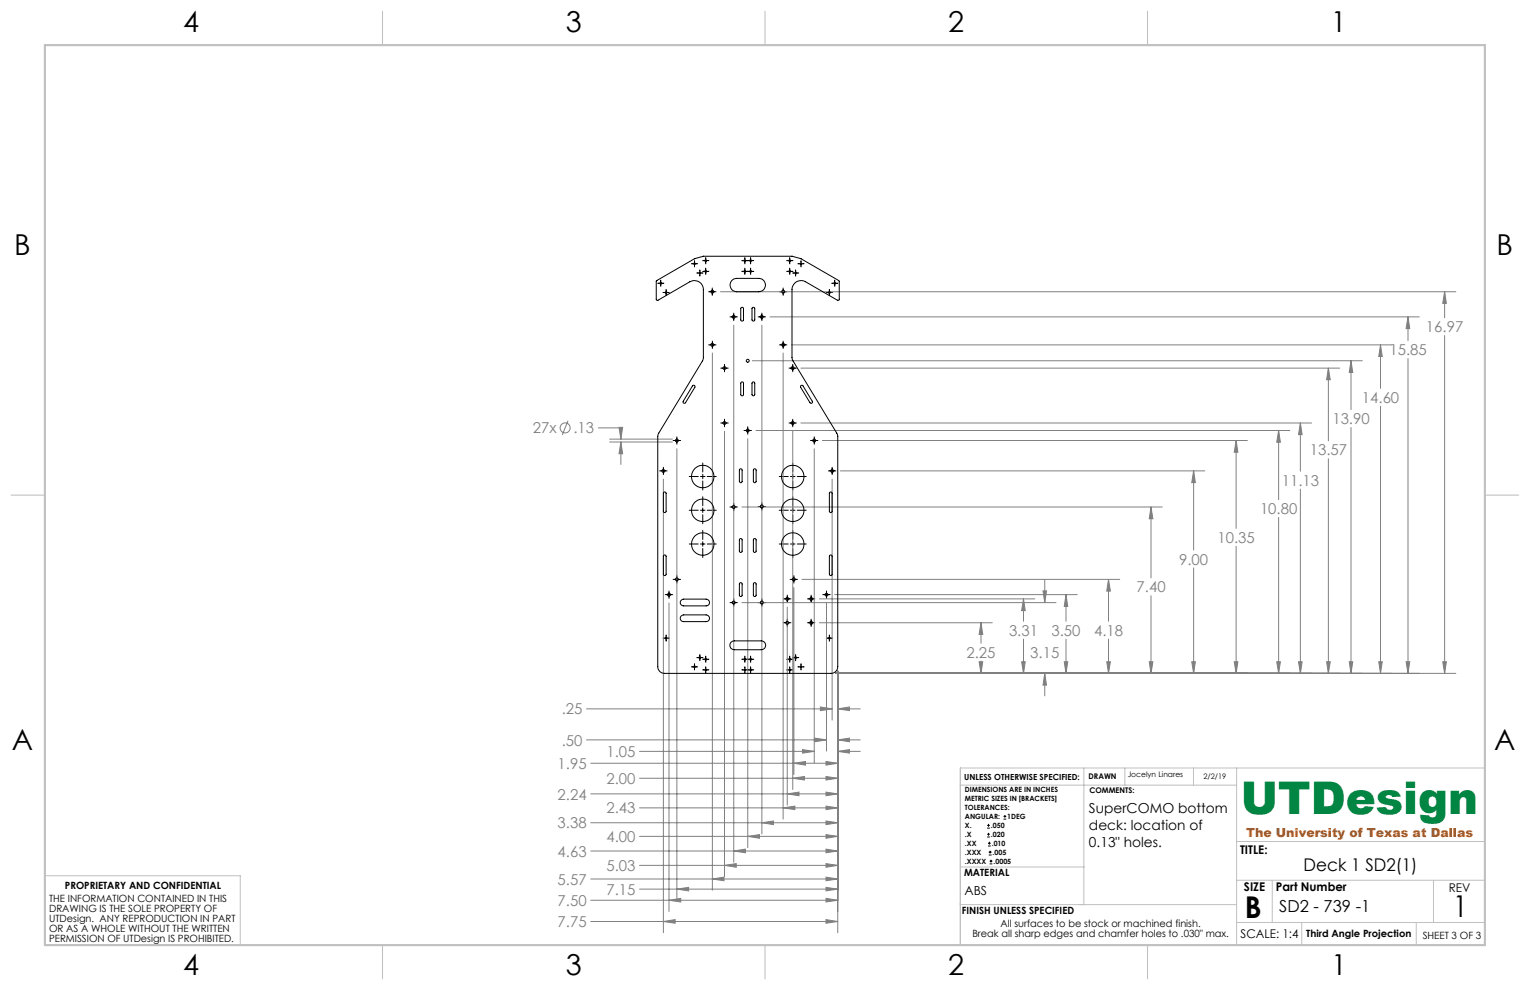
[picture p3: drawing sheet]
<svg xmlns="http://www.w3.org/2000/svg" width="432mm" height="279mm" viewBox="0 0 432 279" stroke-linecap="round" stroke-linejoin="round" font-family="sans-serif">
<g fill="none" stroke="#808080" stroke-width=".28">
<path d="M201 99.6v151.6M203.3 82.3h207.6M207.1 91.8v151.5M215 91.8v143.6M217.3 89.4h183.2M221 99.6v131.6M223.3 97.3h169.5M389.6 97.3l.5 3.3h-1zM389.6 97.3v12.3M397.4 89.4l.5 3.3h-1.1zM397.4 89.4v6.7M407.7 82.3l.5 3.3h-1z"/>
<path d="M407.7 82.3v7.4M407.7 94.7v95.3M160.3 118.7l-1.6 4.1M212.3 101.8h172.2M226 119.4h144.2M226 103.9h152.1M367 119.4l.5 3.3h-1zM367 119.4v13.6M374.9 103.9l.5 3.3h-1zM374.9 103.9v20.5M381.3 101.8l.5 3.3h-1zM381.3 101.8v13.8"/>
<path d="M389.6 114.7v75.3M397.4 101.2v88.8M168.9 120.8h6.3v3.1M172 123.9h17.8M172 124.7h17.8M174.7 120.6h1l-.5 3.3zM175.2 124.7l.5 3.4h-1zM175.2 124.7v6.4M187.2 135.2v128M191 126.6v127.5M204.5 121.7v125.7M211 123.8v115.4"/>
<path d="M213.4 121.5h150.6M223.7 121.7v101.1M229.8 126.6v88.6M232.1 124.3h119.9M234.8 135.2v68M237.2 132.9h102.8M336.9 132.9l.5 3.3h-1.1zM336.9 132.9v22.3M348.9 124.3l.5 3.3h-1.1zM348.9 124.3v24.8M360.9 121.5l.5 3.3h-1.1zM360.9 121.5v19.5"/>
<path d="M367 138v52M374.9 129.5v60.5M381.3 120.6v69.4M209.4 143.1h118.6M324.8 143.1l.6 3.3h-1.1zM324.8 143.1v20M348.9 154.2v35.8M360.9 146v44M188.8 170.1v87.1M209.4 170.1h88.6M222.2 171.3v55.9M224 165.8v52.8"/>
<path d="M226.3 163.5h89.7M231.2 175.8h48.8M231.2 169h60.8M233.3 170.1v41.9M235.6 167.8h68.4M276.9 175.8l.5 3.3h-1.1zM276.9 175.8v5.7M288.9 169l.4 3.3h-1zM288.9 169v6.3M294.4 166.8h.9l-.4 3.3zM294.9 163.7v6.4M300.8 167.8l.5 3.3h-.9z"/>
<path d="M300.8 167.8v7.5M312.8 163.5l.6 3.3h-1.1zM312.8 163.5v11.8M324.8 168.1v21.9M336.9 160.3v29.7M231.5 199.5l3.3 .6-3.3 .5zM235.8 190h175.1M236.4 189.4v73.8M276.3 186.8h1.1l-.5 3.2zM276.9 186.6v3.4M288.3 186.8h1l-.4 3.2zM288.9 180.4v9.6"/>
<path d="M294.9 190l.4 3.4h-.9zM294.9 190v6.4M300.4 186.8h.9l-.5 3.2zM300.8 180.4v9.6M312.3 186.8h1.1l-.6 3.2zM312.8 180.4v9.6M324.3 186.8h1.1l-.6 3.2zM336.3 186.8h1.1l-.5 3.2zM348.3 186.8h1.1l-.5 3.2zM360.3 186.8h1.1l-.5 3.2zM366.5 186.8h1l-.5 3.2zM374.4 186.8h1l-.5 3.2z"/>
<path d="M380.8 186.8h1l-.5 3.2zM389.1 186.8h1l-.5 3.2zM396.8 186.8h1.1l-.5 3.2zM407.2 186.8h1l-.5 3.2zM165.5 200.1h69.3M165.5 208.8h67.8M166.7 215.4h69.7M180.5 212.1h49.3M180.5 219.6h55.9M223.7 219.6l3.3-.5v1zM224 215.4l3.3-.5v1zM226.5 211.6l3.3 .5-3.3 .4z"/>
<path d="M229.9 208.3l3.4 .5-3.4 .5zM233.1 219.1l3.3 .5-3.3 .5zM233.1 214.9l3.3 .5-3.3 .5zM236.4 200.1l3.3-.6v1.1zM236.4 208.8l3.3-.5v1zM236.4 212.1l3.3-.5v.9zM236.4 200.1h6.4M236.4 208.8h6.4M236.4 212.1h6.4M166.7 224h69.7M166.7 232.2h69.7M180.5 236h55.9"/>
<path d="M180.5 228h55.9M211 236l3.3-.5v1.1zM215 232.2l3.3-.5v1zM221 228l3.3-.5v1zM222.2 224l3.3-.4v1zM233.1 235.5l3.3 .5-3.3 .6zM233.1 223.6l3.3 .4-3.3 .6zM233.1 227.5l3.3 .5-3.3 .5zM233.1 231.7l3.3 .5-3.3 .5zM233.1 239.6l3.3 .6-3.3 .5zM166.7 254.1h69.7M166.7 240.2h69.7"/>
<path d="M166.7 248.1h69.7M180.5 244.2h55.9M180.5 250.9h55.9M188.8 254.1l3.3-.6v1.1zM191 250.9l3.3-.5v1zM201 248.1l3.3-.6v1.1zM204.5 244.2l3.3-.5v1.1zM207.1 240.2l3.3-.6v1.1zM233.1 243.7l3.3 .5-3.3 .6zM233.1 250.4l3.3 .5-3.3 .5zM233.1 259.5l3.3 .6-3.3 .5zM233.1 253.5l3.3 .6-3.3 .5z"/>
<path d="M233.1 247.5l3.3 .6-3.3 .5zM166.7 260.1h69.7M187.2 260.1l3.3-.6v1.1z"/>
<circle cx="159.5" cy="120.8" r="1.41"/>
</g>
<g fill="none" stroke="#000" stroke-width=".28">
<path d="M185.6 79.9h1.8M186.5 79.1v1.7M195.1 74.4h1.8M196 73.6v1.7M196.6 77h1.8M197.5 76.2v1.7M198.3 73.6h1.8M198.3 76.6h1.8M199.2 72.7v1.8M199.2 75.7v1.8M209.3 73.6h3.4M209.3 76.6h3.4"/>
<path d="M210.2 72.7v1.8M210.2 75.7v1.8M211.8 72.7v1.8M211.8 75.7v1.8M222 73.6h1.8M222 76.6h1.8M222.9 72.7v1.8M222.9 75.7v1.8M223.7 77h1.7M224.5 76.2v1.7M225.2 74.4h1.7M226.1 73.6v1.7"/>
<path d="M234.7 79.9h1.8M235.6 79.1v1.7M187.1 82.6h1.8M188 81.7v1.7M200 82.3h2.1M200 97.3h2.1M201 81.3v2.1M201 96.3v2.1M206 89.4h2.1M207.1 88.4v2.1M214 89.4h2M215 88.4v2.1"/>
<path d="M220 82.3h2.1M220 97.3h2.1M221 81.3v2.1M221 96.3v2.1M233.2 82.6h1.8M234.1 81.7v1.7M203.4 103.9h2.1M203.4 119.4h2.1M204.5 102.8v2.1M204.5 118.3v2.1M222.7 103.9h2.1M222.7 119.4h2.1"/>
<path d="M223.7 102.8v2.1M223.7 118.3v2.1M186.2 132.9h2.1M187.2 131.9v2M190 124.3h2.1M191 123.3v2.1M194.5 134.5h2.6M197.7 134.5h1.3M198.3 130.7v2.5M198.3 133.8v1.3M198.3 135.7v2.6M199.6 134.5h2.5"/>
<path d="M210 121.5h2.1M211 120.4v2.2M219.9 134.5h2.6M223.1 134.5h1.3M223.7 130.7v2.5M223.7 133.8v1.3M223.7 135.7v2.6M225 134.5h2.5M228.7 124.3h2.1M229.8 123.3v2.1M233.8 132.9h2.1M234.8 131.9v2"/>
<path d="M194.5 153.5h2.6M194.5 144h2.6M197.7 153.5h1.3M197.7 144h1.3M198.3 140.2v2.5M198.3 143.4v1.2M198.3 145.3v2.5M198.3 149.7v2.6M198.3 152.9v1.3M198.3 154.8v2.5M199.6 153.5h2.5M199.6 144h2.5"/>
<path d="M206 143.1h2.1M207.1 142v2.1M214 142.9h2M215 141.9v2.1M219.9 153.5h2.6M219.9 144h2.6M223.1 153.5h1.3M223.1 144h1.3M223.7 140.2v2.5M223.7 143.4v1.2M223.7 145.3v2.5M223.7 149.7v2.6"/>
<path d="M223.7 152.9v1.3M223.7 154.8v2.5M225 153.5h2.5M225 144h2.5M187.7 167.8h2.2M188 179.2v1.8M188.8 166.8v2.1M190 163.5h2.1M191 162.5v2.1M206 170.1h2.1M207.1 169v2.1M214 170.1h2"/>
<path d="M215 169v2.1M221.1 169h2.1M221.1 175.8h2.1M222.2 168v2.1M222.2 174.7v2.1M223 163.5h2.1M224 162.5v2.1M227.9 169h2.1M227.9 175.8h2.1M228.9 168v2.1M228.9 174.7v2.1M232.2 167.8h2.1"/>
<path d="M233.3 166.8v2.1M234.1 179.2v1.8M187.1 180.1h1.8M195.1 188.2h1.8M196 187.3v1.8M196.6 185.6h1.8M197.5 184.7v1.8M198.3 186.1h1.8M198.3 189.1h1.8M199.2 185.2v1.7M199.2 188.2v1.7M209.3 186.1h3.4"/>
<path d="M209.3 189.1h3.4M210.2 185.2v1.7M210.2 188.2v1.7M211.8 185.2v1.7M211.8 188.2v1.7M222 186.1h1.8M222 189.1h1.8M222.9 185.2v1.7M222.9 188.2v1.7M223.7 185.6h1.7M224.5 184.7v1.8M225.2 188.2h1.7"/>
<path d="M226.1 187.3v1.8M233.2 180.1h1.8M278.6 233.7h.8M278.6 232.9h.8M278.6 236.2h.8M278.6 235.4h.8M278.8 238.8h.8M278.8 238h.8M279 232.5v.8M279 235.1v.7M279.2 237.6v.8M283.2 231.2h.8"/>
<path d="M283.2 230.4h.8M283.6 230v.8M279 241.3h.9M279 240.5h.9M279.3 243.8h.8M279.3 243h.8M279.4 240.1v.8M279.7 242.6v.8"/>
</g>
<g fill="none" stroke="#c0c0c0" stroke-width=".28">
<path d="M271 216.7v50M305.9 216.7v38.6M317.5 216.7v4.9M336.8 216.7v4.9M349 216.7v50M419.1 216.8v49.9h-240M419.1 216.7h-148v50M271 221.6h78M349 237.5h70.1M12.7 247.2h55.1v19.5M271 255.3h78M271 244.7h35"/>
<path d="M271 254.9h.1M349 248.4h70.1M359.1 248.4v12M404.6 248.4v12M349 260.4h70.1M367.4 260.4v6.3M399.7 260.4v6.3"/>
</g>
<path d="M107.9 3.2v9.5M215.9 3.2v9.5M323.8 3.2v9.5M3.1 139.7h9.6M419.1 139.7h9.5M107.9 266.7v9.6M215.9 266.7v9.6M323.8 266.7v9.6" fill="none" stroke="#c0c0c0" stroke-width=".3"/>
<path d="M12.7 12.7h406.4v254h-406.4z" fill="none" stroke="#c0c0c0" stroke-width=".6"/>
<path d="M294.9 190l.4 3.4h-.9zM294.4 166.8h.9l-.4 3.3zM276.3 186.8h1.1l-.5 3.2zM276.9 175.8l.5 3.3h-1.1zM288.3 186.8h1l-.4 3.2zM288.9 169l.4 3.3h-1zM300.4 186.8h.9l-.5 3.2zM300.8 167.8l.5 3.3h-.9zM312.3 186.8h1.1l-.6 3.2zM312.8 163.5l.6 3.3h-1.1zM324.3 186.8h1.1l-.6 3.2zM324.8 143.1l.6 3.3h-1.1zM336.3 186.8h1.1l-.5 3.2zM336.9 132.9l.5 3.3h-1.1zM348.3 186.8h1.1l-.5 3.2zM348.9 124.3l.5 3.3h-1.1zM360.3 186.8h1.1l-.5 3.2zM360.9 121.5l.5 3.3h-1.1zM367 119.4l.5 3.3h-1zM366.5 186.8h1l-.5 3.2zM389.1 186.8h1l-.5 3.2zM389.6 97.3l.5 3.3h-1zM396.8 186.8h1.1l-.5 3.2zM397.4 89.4l.5 3.3h-1.1zM374.9 103.9l.5 3.3h-1zM374.4 186.8h1l-.5 3.2zM236.4 200.1l3.3-.6v1.1zM231.5 199.5l3.3 .6-3.3 .5zM236.4 208.8l3.3-.5v1zM229.9 208.3l3.4 .5-3.4 .5zM236.4 212.1l3.3-.5v.9zM226.5 211.6l3.3 .5-3.3 .4zM233.1 235.5l3.3 .5-3.3 .6zM211 236l3.3-.5v1.1zM233.1 219.1l3.3 .5-3.3 .5zM223.7 219.6l3.3-.5v1zM233.1 243.7l3.3 .5-3.3 .6zM204.5 244.2l3.3-.5v1.1zM233.1 250.4l3.3 .5-3.3 .5zM191 250.9l3.3-.5v1zM233.1 259.5l3.3 .6-3.3 .5zM187.2 260.1l3.3-.6v1.1zM233.1 253.5l3.3 .6-3.3 .5zM188.8 254.1l3.3-.6v1.1zM233.1 223.6l3.3 .4-3.3 .6zM222.2 224l3.3-.4v1zM233.1 214.9l3.3 .5-3.3 .5zM224 215.4l3.3-.5v1zM233.1 227.5l3.3 .5-3.3 .5zM221 228l3.3-.5v1zM233.1 231.7l3.3 .5-3.3 .5zM215 232.2l3.3-.5v1zM233.1 239.6l3.3 .6-3.3 .5zM207.1 240.2l3.3-.6v1.1zM233.1 247.5l3.3 .6-3.3 .5zM201 248.1l3.3-.6v1.1zM174.7 120.6h1l-.5 3.3zM175.2 124.7l.5 3.4h-1zM407.2 186.8h1l-.5 3.2zM407.7 82.3l.5 3.3h-1zM380.8 186.8h1l-.5 3.2zM381.3 101.8l.5 3.3h-1z" fill="#808080"/>
<g fill="none" stroke="#000" stroke-width=".28">
<path d="M185.3 79.2l10.7-6.2 2.5-.7h25.1l2.5 .7 10.6 6.2 .1 5.4-.4 .1-9.1-5.2a2.54 2.54 0 0 0-3.8 2.2l.1 19.7 12.8 21.6v65.1a1.87 1.87 0 0 1-1.9 1.9h-47a1.87 1.87 0 0 1-1.9-1.9v-65l.3-.9 12.5-20.6 .1-19.9a2.54 2.54 0 0 0-3.8-2.2l-9.2 5.3-.3-.2zM206.7 79l1.2-.4h6.3a1.89 1.89 0 0 1 1.8 1.9 1.89 1.89 0 0 1-1.8 1.8h-6.3a1.9 1.9 0 0 1-1.7-1.2 1.9 1.9 0 0 1 .5-2.1zM209.2 86.8l.4-.1 .2 .4v3.2a.39 .39 0 0 1-.4 .3 .39 .39 0 0 1-.3-.3zM212.3 86.8l.5-.1 .2 .4v3.2a.39 .39 0 0 1-.4 .3 .39 .39 0 0 1-.4-.3zM195.4 108.9a.39 .39 0 0 1 .6-.1 .39 .39 0 0 1 .1 .5l-2.6 4.4a.38 .38 0 0 1-.6 .1 .38 .38 0 0 1-.1-.6zM209.2 107.9l.4-.1 .2 .4v3.1a.39 .39 0 0 1-.4 .4 .39 .39 0 0 1-.3-.4zM212.3 107.9l.5-.1 .2 .4v3.1a.39 .39 0 0 1-.4 .4 .39 .39 0 0 1-.4-.4zM226 108.9l.4-.2 .2 .2 2.6 4.3a.38 .38 0 0 1-.1 .6 .38 .38 0 0 1-.5-.1l-2.6-4.4zM187.3 139l.4-.1 .3 .3v5.1a.39 .39 0 0 1-.4 .4 .39 .39 0 0 1-.4-.4zM208.8 132.4l.4-.1 .2 .4v3.2a.39 .39 0 0 1-.3 .3 .39 .39 0 0 1-.4-.3zM212.7 132.4l.4-.1 .3 .4v3.2a.39 .39 0 0 1-.4 .3 .39 .39 0 0 1-.4-.3zM234.3 138.9h.3l.2 .3v5.1a.39 .39 0 0 1-.3 .4 .39 .39 0 0 1-.4-.4v-5.1z"/>
<path d="M187.3 156.7l.4-.1 .3 .4v5.1a.39 .39 0 0 1-.4 .4 .39 .39 0 0 1-.4-.4zM208.8 152.1l.4-.1 .2 .4v3.1a.39 .39 0 0 1-.3 .4 .39 .39 0 0 1-.4-.4zM212.7 152.1l.4-.1 .3 .4v3.1a.39 .39 0 0 1-.4 .4 .39 .39 0 0 1-.4-.4zM234.3 156.6h.3l.2 .4v5.1a.39 .39 0 0 1-.3 .4 .39 .39 0 0 1-.4-.4v-5.1zM192.2 169.5l.7-.4h6.4a.95 .95 0 0 1 .9 .9 .95 .95 0 0 1-.9 1h-6.6l-.7-.6zM192.4 173.7l.5-.2h6.4a.95 .95 0 0 1 .9 1 .95 .95 0 0 1-.9 .9h-6.4a.93 .93 0 0 1-.9-.6 .93 .93 0 0 1 .4-1.1zM208.7 164.6l.4-.2 .3 .2v3.4a.39 .39 0 0 1-.3 .3 .39 .39 0 0 1-.4-.3zM212.7 164.5h.4l.3 .3v3.2a.39 .39 0 0 1-.4 .3 .39 .39 0 0 1-.4-.3zM206.3 181.3l.9-.4h7.6a1.25 1.25 0 0 1 1.3 1.2 1.25 1.25 0 0 1-1.3 1.3h-7.6a1.27 1.27 0 0 1-1.1-.8 1.27 1.27 0 0 1 .2-1.3z"/>
<circle cx="186.5" cy="79.9" r=".24"/>
<circle cx="196" cy="74.4" r=".24"/>
<circle cx="197.5" cy="77" r=".25"/>
<circle cx="199.2" cy="73.6" r=".26"/>
<circle cx="199.2" cy="76.6" r=".25"/>
<circle cx="210.2" cy="73.6" r=".26"/>
<circle cx="210.2" cy="76.6" r=".25"/>
<circle cx="211.8" cy="73.6" r=".26"/>
<circle cx="211.9" cy="76.6" r=".25"/>
<circle cx="222.9" cy="73.6" r=".26"/>
<circle cx="222.9" cy="76.6" r=".25"/>
<circle cx="224.6" cy="77" r=".25"/>
<circle cx="226" cy="74.4" r=".24"/>
<circle cx="235.6" cy="79.9" r=".24"/>
<circle cx="188" cy="82.5" r=".25"/>
<circle cx="201" cy="97.3" r=".41"/>
<circle cx="201" cy="82.3" r=".41"/>
<circle cx="207.1" cy="89.4" r=".41"/>
<circle cx="215" cy="89.4" r=".41"/>
<circle cx="221" cy="82.3" r=".41"/>
<circle cx="221" cy="97.3" r=".41"/>
<circle cx="234.1" cy="82.5" r=".25"/>
<circle cx="204.5" cy="103.9" r=".41"/>
<circle cx="204.5" cy="119.4" r=".42"/>
<circle cx="211" cy="101.8" r=".41"/>
<circle cx="223.7" cy="103.9" r=".41"/>
<circle cx="223.7" cy="119.4" r=".42"/>
<circle cx="187.2" cy="132.9" r=".41"/>
<circle cx="191" cy="124.3" r=".41"/>
<circle cx="198.3" cy="134.5" r="3.2"/>
<circle cx="211" cy="121.5" r=".41"/>
<circle cx="223.7" cy="134.5" r="3.2"/>
<circle cx="229.8" cy="124.3" r=".41"/>
<circle cx="234.9" cy="132.9" r=".41"/>
<circle cx="198.3" cy="153.5" r="3.2"/>
<circle cx="198.3" cy="144" r="3.2"/>
<circle cx="207.1" cy="143.1" r=".42"/>
<circle cx="215" cy="142.9" r=".41"/>
<circle cx="223.7" cy="153.5" r="3.2"/>
<circle cx="223.7" cy="144" r="3.2"/>
<circle cx="188.8" cy="167.8" r=".41"/>
<circle cx="191" cy="163.5" r=".41"/>
<circle cx="207.1" cy="170.1" r=".41"/>
<circle cx="215" cy="170.1" r=".41"/>
<circle cx="222.2" cy="175.8" r=".41"/>
<circle cx="222.2" cy="169" r=".41"/>
<circle cx="224" cy="163.5" r=".41"/>
<circle cx="228.9" cy="175.8" r=".41"/>
<circle cx="228.9" cy="169" r=".41"/>
<circle cx="233.3" cy="167.8" r=".41"/>
<circle cx="188" cy="180.1" r=".25"/>
<circle cx="196" cy="188.2" r=".26"/>
<circle cx="197.5" cy="185.6" r=".25"/>
<circle cx="199.2" cy="189" r=".25"/>
<circle cx="199.2" cy="186.1" r=".25"/>
<circle cx="210.2" cy="186.1" r=".25"/>
<circle cx="210.2" cy="189" r=".25"/>
<circle cx="211.9" cy="189.1" r=".24"/>
<circle cx="211.9" cy="186.1" r=".24"/>
<circle cx="222.9" cy="189.1" r=".24"/>
<circle cx="222.9" cy="186.1" r=".24"/>
<circle cx="224.6" cy="185.6" r=".25"/>
<circle cx="226.1" cy="188.2" r=".26"/>
<circle cx="234.1" cy="180.1" r=".25"/>
</g>
<text font-size="12.7" fill="#008542" x="350.2" y="229.6">UTDesign</text>
<g font-size="8.5">
<text x="351.3" y="259">B</text>
<text x="410" y="258.9">1</text>
</g>
<g font-size="8.1">
<text x="51.7" y="9.1">4</text>
<text x="159.7" y="9.1">3</text>
<text x="267.6" y="9.1">2</text>
<text x="375.6" y="9.1">1</text>
<text x="4" y="72.1">B</text>
<text x="422.4" y="72.1">B</text>
<text x="3.3" y="211.8">A</text>
<text x="421.7" y="211.8">A</text>
<text x="51.7" y="275.2">4</text>
<text x="159.7" y="275.2">3</text>
<text x="267.6" y="275.2">2</text>
<text x="375.7" y="275.2">1</text>
</g>
<text font-size="4.9" x="367.9" y="245.8">Deck 1 SD2(1)</text>
<text font-size="4.7" x="361" y="257.4">SD2 - 739 -1</text>
<g font-size="4.2" fill="#808080">
<text x="402.4" y="93.8">16.97</text>
<text x="392.1" y="100.2">15.85</text>
<text x="384.4" y="113.7">14.60</text>
<text x="376" y="119.7">13.90</text>
<text x="150.3" y="122.3">27x</text>
<text x="161.8" y="122.3">.13</text>
<text x="369.7" y="128.5">13.57</text>
<text x="361.7" y="137.1">11.13</text>
<text x="355.6" y="145.1">10.80</text>
<text x="343.6" y="153.2">10.35</text>
<text x="332.8" y="159.3">9.00</text>
<text x="320.8" y="167.2">7.40</text>
<text x="284.8" y="179.5">3.31</text>
<text x="296.8" y="179.5">3.50</text>
<text x="308.8" y="179.5">4.18</text>
<text x="272.8" y="185.6">2.25</text>
<text x="290.8" y="185.6">3.15</text>
<text x="158.5" y="201.6">.25</text>
<text x="158.5" y="210.4">.50</text>
<text x="171.1" y="213.6">1.05</text>
<text x="157.4" y="217">1.95</text>
<text x="171.1" y="221.2">2.00</text>
<text x="157.4" y="225.6">2.24</text>
<text x="157.4" y="233.8">3.38</text>
<text x="171.1" y="229.6">2.43</text>
<text x="171.1" y="237.6">4.00</text>
<text x="157.4" y="241.7">4.63</text>
<text x="171.1" y="245.8">5.03</text>
<text x="157.4" y="249.6">5.57</text>
<text x="157.4" y="255.6">7.50</text>
<text x="171.1" y="252.5">7.15</text>
<text x="157.4" y="261.6">7.75</text>
</g>
<g font-size="3.9">
<text x="307.3" y="229.3">SuperCOMO bottom</text>
<text x="307.3" y="234.2">deck: location of</text>
<text x="307.3" y="239.1">0.13&quot; holes.</text>
</g>
<text font-size="3.5" fill="#c75b12" x="351.6" y="236.2">The University of Texas at Dallas</text>
<text font-size="3.5" x="272.2" y="252.6">ABS</text>
<g font-size="3.4">
<text x="350" y="241">TITLE:</text>
<text x="351.1" y="251.6">SIZE</text>
<text x="360.1" y="251.5">Part Number</text>
<text x="408.9" y="251.7">REV</text>
<text x="350.1" y="264.6">SCALE: 1:4</text>
</g>
<g font-size="2.8">
<text x="18.3" y="250.8">PROPRIETARY AND CONFIDENTIAL</text>
<text x="272.1" y="247.3">MATERIAL</text>
<text x="13.9" y="254.6">THE INFORMATION CONTAINED IN THIS</text>
<text x="13.9" y="257.4">DRAWING IS THE SOLE PROPERTY OF</text>
<text x="271.5" y="257.9">FINISH UNLESS SPECIFIED</text>
<text x="13.9" y="260.2">UTDesign. ANY REPRODUCTION IN PART</text>
<text x="13.9" y="263.1">OR AS A WHOLE WITHOUT THE WRITTEN</text>
<text x="282.4" y="261.6">All surfaces to be stock or machined finish.</text>
<text x="13.9" y="265.9">PERMISSION OF UTDesign IS PROHIBITED.</text>
<text x="274.4" y="264.5">Break all sharp edges and chamfer holes to .030&quot; max.</text>
<text x="368.7" y="264.5">Third Angle Projection</text>
<text x="401.5" y="265">SHEET 3 OF 3</text>
</g>
<text font-size="2.4" x="272.1" y="220.1">UNLESS OTHERWISE SPECIFIED:</text>
<g font-size="2.2">
<text x="307.2" y="219.9">DRAWN</text>
<text x="307.4" y="223.7">COMMENTS:</text>
</g>
<g font-size="2.1">
<text x="318.3" y="219.4">Jocelyn Linares</text>
<text x="339.6" y="219.9">2/2/19</text>
</g>
<g font-size="2">
<text x="272.3" y="223.6">DIMENSIONS ARE IN INCHES</text>
<text x="272.3" y="226.1">METRIC SIZES IN [BRACKETS]</text>
<text x="272.3" y="233.7">X.</text>
<text x="272.3" y="228.6">TOLERANCES:</text>
<text x="272.3" y="231.2">ANGULAR:</text>
<text x="279.7" y="233.7">.050</text>
<text x="284.3" y="231.2">1DEG</text>
<text x="272.3" y="236.2">.X</text>
<text x="272.3" y="238.7">.XX</text>
<text x="279.7" y="236.2">.020</text>
<text x="279.9" y="238.7">.010</text>
<text x="272.3" y="243.8">.XXXX</text>
<text x="272.3" y="241.3">.XXX</text>
<text x="280.1" y="241.3">.005</text>
<text x="280.4" y="243.8">.0005</text>
</g>
</svg>
